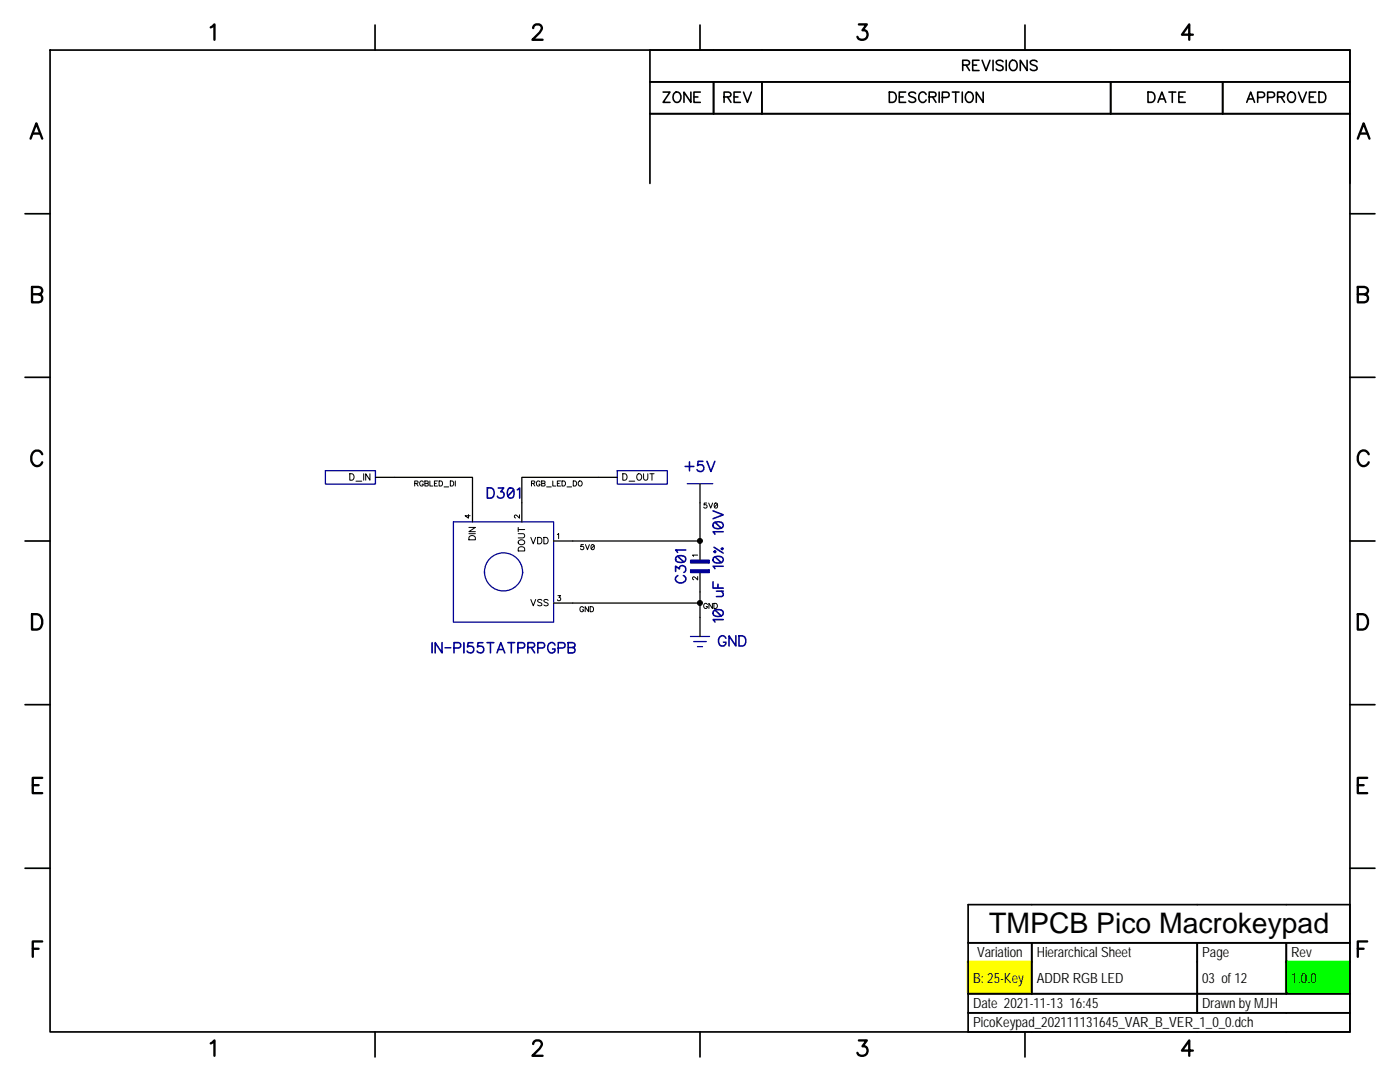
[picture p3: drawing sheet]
<svg xmlns="http://www.w3.org/2000/svg" width="279mm" height="216mm" viewBox="0 0 279 216" stroke-linecap="round" stroke-linejoin="round" font-family="sans-serif">
<path d="M0 0h279.4v215.9h-279.4z" fill-rule="evenodd" fill="#fff" stroke="#fff" stroke-width=".34"/>
<g fill="none" stroke="#000" stroke-width=".2">
<path d="M82.8 96.5l.6-.1v-.4h-.6v1M83.1 96.5l.3 .5M84.5 96.2l-.2-.2a.49 .49 0 0 0-.6 .5 .49 .49 0 0 0 .6 .4l.2-.3h-.3M84.8 96l.6 .1v.3l-.2 .1 .3 .1-.1 .3-.6 .1zM84.8 96.5h.4M85.8 96v1h.6M86.7 96.5h.4M87.3 96h-.6v1h.6M87.6 96h.4a.54 .54 0 0 1 .3 .5 .54 .54 0 0 1-.3 .5h-.4zM88.6 97.2h1M89.9 96h.3a.54 .54 0 0 1 .4 .5 .54 .54 0 0 1-.4 .5h-.3zM90.9 96v1"/>
<path d="M106.1 96.5l.5-.1 .1-.3-.6-.1v1M106.4 96.5l.3 .5M107.8 96.2a.37 .37 0 0 0-.4-.2 .37 .37 0 0 0-.3 .4v.2a.36 .36 0 0 0 .3 .4 .36 .36 0 0 0 .4-.4h-.3M108.1 96l.6 .1v.3l-.2 .1 .3 .1-.1 .3-.6 .1zM108.1 96.5h.4M109.1 97.2h.9M110.3 96v1h.6M111.2 96.5h.4M111.9 96h-.7v1h.7M112.2 96h.3l.3 .2v.6l-.3 .2h-.3zM113.2 97.2h.9M114.4 96h.3a.54 .54 0 0 1 .4 .5 .54 .54 0 0 1-.4 .5h-.3z"/>
<path d="M115.5 96.1l.1-.1a.46 .46 0 0 1 .6 .5 .46 .46 0 0 1-.7 .4zM116.4 108.7h-.4l-.1 .4a.35 .35 0 0 1 .5 0 .35 .35 0 0 1 0 .6 .35 .35 0 0 1-.6-.2M116.8 108.7l.4 1 .4-1M118.1 108.7a.5 .5 0 0 1 .6 .4 .5 .5 0 0 1-.4 .6l-.3-.2zM118.6 108.9l-.6 .6M141 100.4h-.5v.4a.36 .36 0 0 1 .5 0 .36 .36 0 0 1 0 .5 .36 .36 0 0 1-.6-.1M141.4 100.4l.4 1 .4-1M142.7 100.4a.47 .47 0 0 1 .5 .5 .47 .47 0 0 1-.5 .4l-.2-.4zM143.2 100.6l-.6 .6M116.5 121.3a.37 .37 0 0 0-.5-.3 .37 .37 0 0 0-.3 .4v.3a.36 .36 0 0 0 .4 .4 .36 .36 0 0 0 .4-.4h-.3M117.5 121.1v1l-.7-1v1M117.8 121.1h.3a.54 .54 0 0 1 .4 .5 .54 .54 0 0 1-.4 .5h-.3z"/>
<path d="M141.2 120.6l-.2-.2a.49 .49 0 0 0-.6 .5 .49 .49 0 0 0 .6 .5l.2-.4h-.3M142.2 120.4v1l-.7-1v1M142.5 120.4h.3l.3 .2v.6l-.3 .2h-.3z"/>
</g>
<path d="M193.1 191.8h12.6v6.3h-12.6z" fill="#ff0"/>
<path d="M193 191.8h12.7v6.3h-12.7z" fill="none" stroke="#ff0" stroke-width=".2"/>
<path d="M256.6 191.8h12.6v6.3h-12.6z" fill="#0f0"/>
<path d="M256.5 191.8h12.7v6.3h-12.7z" fill="none" stroke="#0f0" stroke-width=".2"/>
<path d="M78.7 95.2h15.6v5.1M119.4 95.2h-15.3v5.1M139.7 100.3v7.6h-25.4M139.7 118.1v2.2M114.3 120.3h25.4v2.9" fill="none" stroke="#000" stroke-width=".25"/>
<g fill="#000" stroke="#000" stroke-width=".2">
<circle cx="139.7" cy="107.9" r=".5"/>
<circle cx="139.7" cy="120.3" r=".5"/>
</g>
<g fill="none" stroke="#000096" stroke-width=".32">
<path d="M134.8 114v-1l.8 .5a.68 .68 0 0 1 .9-.6 .68 .68 0 0 1 .3 1.1l-.3 .2M134.9 111.2a1.55 1.55 0 0 1 1.9 0 .66 .66 0 0 1-.3 .9 1.75 1.75 0 0 1-1.6-.2zM135.2 111l1.3 1.1M135.3 114.9a.75 .75 0 0 0-.5 .8 .75 .75 0 0 0 .8 .6 .86 .86 0 0 0 1.1-.3 .86 .86 0 0 0-.1-1.1h-.2M136.9 109.7h-2.1l.4 .5M142.3 116.1v1.2h2M142.3 101.9l2 .8-2 .8M142.4 111.3a1.55 1.55 0 0 1 1.8 0 .66 .66 0 0 1-.2 1 1.75 1.75 0 0 1-1.6-.2zM142.4 104.4a1.55 1.55 0 0 1 1.8 0 .66 .66 0 0 1-.2 1 1.66 1.66 0 0 1-1.6-.2zM142.5 109.2l1.8 1.2M142.7 111.1l1.3 1.2M142.7 104.2l1.3 1.2"/>
<path d="M142.7 109.9l.2 .2-.2 .2-.2-.2zM143 118h1.3M143.3 116.6v.7M144 118l.3 .4-.1 .5-1.2 .1M144 109.5l.1-.2 .2 .2-.2 .2zM144.3 113h-2l.4 .5M144.3 106.1h-2l.4 .5M142.4 121.9a1.31 1.31 0 0 1 1.9 .3v.2a.89 .89 0 0 1-1.1 .6l-.5-.1a.69 .69 0 0 1-.3-1zM142.7 121.7l1.3 1.2M144.3 123.6h-2l.4 .5"/>
</g>
<path d="M137.8 113.7h3.8v.6h-3.8z" fill="#000096"/>
<path d="M137.8 113.7h3.8v.6h-3.8z" fill="none" stroke="#000096" stroke-width=".2"/>
<path d="M137.8 111.8h3.8v.6h-3.8z" fill="#000096"/>
<path d="M137.8 111.8h3.8v.6h-3.8z" fill="none" stroke="#000096" stroke-width=".2"/>
<g fill="none" stroke="#000" stroke-width=".2">
<path d="M69.8 94.5h.4a.69 .69 0 0 1 .5 .7 .69 .69 0 0 1-.5 .6h-.4zM71 96h1.2M72.6 94.5v1.3M73.8 94.5v1.3l-.8-1.3v1.3M124.3 94.5h.4a.69 .69 0 0 1 .5 .7 .69 .69 0 0 1-.5 .6h-.4zM125.5 96h1.2M127.2 94.7l.1-.1a.63 .63 0 0 1 .8 .5 .63 .63 0 0 1-.7 .7 .78 .78 0 0 1-.2-1.1zM128.4 94.5v.9l.4 .4 .4-.2 .1-1.1M129.7 94.5h.8M130.1 94.5v1.3M93.5 102.7v.7l-.7-.5h1M93.6 105.2h1.3l-1.3 .9h1.3"/>
<path d="M93.6 106.5h1.3M93.6 107.1a.72 .72 0 0 1 1.3 .2v.4h-1.3zM103.4 106.5h1.1l.2 .3-.2 .5h-1.1M103.4 105.7h1.3M103.4 105.2v.9M103.5 109.3a.73 .73 0 0 1 1.2 .2v.4h-1.3zM103.5 108a.64 .64 0 0 1 .8-.3 .64 .64 0 0 1 .3 .8 .64 .64 0 0 1-.7 .2 .64 .64 0 0 1-.4-.7zM103.7 102.7v.7l-.7-.6-.3 .2v.3l.2 .1M105.9 107.2l.5 1.3 .5-1.3M105.9 119.6l.5 1.3 .5-1.3M107.3 107.2h.4a.69 .69 0 0 1 .5 .7 .69 .69 0 0 1-.5 .6h-.4zM108.1 119.8a.51 .51 0 0 0-.8 .1l.1 .2 .7 .4v.2l-.3 .2-.5-.2"/>
<path d="M108.5 107.2h.5a.69 .69 0 0 1 .4 .7 .69 .69 0 0 1-.4 .6h-.5zM109.4 119.8l-.3-.2-.6 .2 .2 .3 .7 .4v.2l-.3 .2-.6-.2M111.2 106.7l.3-.2v1M111.3 118.9h.6l-.3 .3a.34 .34 0 0 1 .2 .6 .34 .34 0 0 1-.6-.1M139.2 115v.7l-.7-.6-.3 .2 .1 .3 .2 .1M139.2 110.8h-1l.2 .2"/>
</g>
<path d="M74.9 95.2h3.8M119.4 95.2h3.8M139.7 96.5v3.8M94.3 100.3v3.8M104.1 100.3v3.8M110.5 107.9h3.8M139.7 107.9v3.9M139.7 114.3v3.8M110.5 120.3h3.8M139.7 123.2v3.8" fill="none" stroke="#000" stroke-width=".25"/>
<g fill="none" stroke="#000096" stroke-width=".32">
<path d="M97.3 97.3h.6a1.1 1.1 0 0 1 .7 1.1 1.1 1.1 0 0 1-.7 1h-.6zM99.4 97.4h1.1l-.6 .7a.69 .69 0 0 1 .6 1 .69 .69 0 0 1-1.1 .1l-.1-.2M101.5 97.5a.69 .69 0 0 1 1 .2 1.77 1.77 0 0 1-.2 1.6 .66 .66 0 0 1-1-.3 1.66 1.66 0 0 1 .2-1.5zM102.5 97.7l-1.2 1.3M103.2 97.7l.5-.3v2M136.7 93.1h1.8M137.6 92.2v1.7M140.3 92.1h-1l-.1 .8 .7-.2a.69 .69 0 0 1 .6 .8 .69 .69 0 0 1-.8 .6l-.5-.2-.1-.2M141.1 92.1l.8 2 .8-2M86.2 128.2v2.1M88.2 128.2v2.1l-1.4-2.1v2.1M88.8 129.3h1.2"/>
<path d="M90.6 129.3l1.2-.1a.55 .55 0 0 0 .1-.6 .55 .55 0 0 0-.4-.4h-.9v2.1M92.6 128.2v2.1M94.4 128.2h-1l-.1 .9 .7-.2a.69 .69 0 0 1 .6 .8 .69 .69 0 0 1-.8 .6l-.5-.2-.1-.2M96.4 128.2h-1l-.1 .9 .7-.2a.69 .69 0 0 1 .6 .8 .69 .69 0 0 1-.8 .6l-.5-.2-.1-.2M97.2 128.2h1.4M97.9 128.2v2.1M99.2 130.3l.7-2.1 .8 2.1M99.5 129.6h.9M101.4 128.2h1.3M102 128.2v2.1M103.4 129.3h.8a.54 .54 0 0 0 .5-.5 .54 .54 0 0 0-.5-.6h-.8v2.1M105.3 129.2l1.2-.1a.48 .48 0 0 0 0-.8l-1.2-.1v2.1"/>
<path d="M106 129.2l.7 1.1M107.3 129.3h.9a.54 .54 0 0 0 .5-.5 .54 .54 0 0 0-.5-.6h-.9v2.1M110.8 128.7a.74 .74 0 0 0-.9-.5 .74 .74 0 0 0-.6 .8 .89 .89 0 0 0 .2 1 .89 .89 0 0 0 .9 .2l.3-.2 .1-.5h-.5M111.4 129.3l1.2-.1a.55 .55 0 0 0 .1-.6 .55 .55 0 0 0-.4-.4h-.9v2.1M113.4 128.2h.9l.4 .2v.6l-.4 .2a.54 .54 0 0 1 .5 .5 .54 .54 0 0 1-.5 .6h-.9zM113.4 129.2h.9M144.9 127.4a.75 .75 0 0 0-.9-.5 .75 .75 0 0 0-.6 .8v.4a.73 .73 0 0 0 .7 .8 .73 .73 0 0 0 .8-.8h-.5M146.9 126.9v2l-1.4-2v2M147.5 126.9h.7a1.09 1.09 0 0 1 .7 1 1.09 1.09 0 0 1-.7 1h-.7z"/>
</g>
<g fill="none" stroke="#000096" stroke-width=".25">
<path d="M64.9 93.9h10v2.7h-10zM123.2 93.9h10v2.7h-10zM137.2 96.5h5M90.5 104.1h20v20h-20zM96.7 114.1h.1M104.3 114.1h.1M137.8 127h3.8M138.4 128h2.6M139.2 129h1"/>
<circle cx="100.5" cy="114.1" r="3.8"/>
</g>
<g fill="none" stroke="#000" stroke-width=".34">
<path d="M10 10h259.4v195.9h-259.4zM74.8 5v5M139.7 5v5M152.1 16.3v6.4M204.6 5v5M221.7 16.3v6.4M244 16.3v6.4h25.4v13.9M269.4 16.3h-139.7v20.3M129.7 22.7h139.7v-12.7h-139.7v6.3h12.7v6.4M5 42.7h5M269.4 42.7h5M5 75.3h5"/>
<path d="M269.4 75.3h5M5 107.9h5M269.4 107.9h5M5 140.6h5M269.4 140.6h5M5 173.2h5M269.4 173.2h5M193.2 198.3v3.8h12.7M193.2 198.3h76.2M205.9 198.3v-10.2h-12.7v-7.6h76.2v25.4h-76.2v-3.8h76.2M238.9 198.3v3.8h17.8M238.9 188.1v14"/>
<path d="M256.7 188.1v10.2M269.4 188.1h-76.2v10.2M74.8 205.9v5M139.7 205.9v5M204.6 205.9v5"/>
</g>
<g fill="none" stroke="#000" stroke-width=".47">
<path d="M42.1 5.5l.7-.6v3M106.4 5.6a.79 .79 0 0 1 .6-.7h.6a.76 .76 0 0 1 .4 1.1l-1.7 1.9h2M171.4 4.9h1.6l-.9 1.1a.99 .99 0 0 1 1.1 1.2 .99 .99 0 0 1-1.4 .7l-.4-.1-.3-.5M238.1 6.9h-2.2l1.4-2v3M6.1 27.7l1.2-3.1 1.1 3.1M6.5 26.6h1.5M271 27.7l1.1-3.1 1.2 3.1M271.4 26.6h1.5M6.4 57.3h1.3l.4 .1a.73 .73 0 0 1 0 1.2l-.4 .1a.81 .81 0 0 1 .8 .8 .81 .81 0 0 1-.8 .8h-1.3zM6.4 58.7h1.3M271 57.3h1.3a.76 .76 0 0 1 .7 .8l-.3 .5-.4 .1a.81 .81 0 0 1 .7 .8 .81 .81 0 0 1-.7 .8h-1.3zM271 58.7h1.3"/>
<path d="M8.4 90.6a1.12 1.12 0 0 0-1.3-.7 1.12 1.12 0 0 0-.9 1.2 1.34 1.34 0 0 0 .3 1.4 1.34 1.34 0 0 0 1.5 .3l.4-.6M273.2 90.6a1.12 1.12 0 0 0-1.3-.7 1.12 1.12 0 0 0-.9 1.2 1.43 1.43 0 0 0 1.3 1.9l.4-.2 .5-.6M6.4 122.6h1a1.64 1.64 0 0 1 1.1 1.5 1.64 1.64 0 0 1-1.1 1.5h-1zM271 122.6h1a1.64 1.64 0 0 1 1 1.5 1.64 1.64 0 0 1-1 1.5h-1zM6.5 156.7h1.2M8.4 155.2h-1.9v3.1h1.9M271 156.7h1.1M272.9 155.2h-1.9v3.1h1.9M6.5 189.3h1.2M8.4 187.9h-1.9v3M271 189.3h1.1M272.9 187.9h-1.9v3"/>
<path d="M42.1 208.2l.7-.6v3.1M106.4 208.3l.3-.5 .9-.2a.76 .76 0 0 1 .4 1.2l-1.7 1.9h2M171.4 207.6h1.6l-.9 1.2a.99 .99 0 0 1 1.1 1.1 .99 .99 0 0 1-1.4 .8l-.4-.2-.3-.4M238.1 209.6h-2.2l1.4-2v3.1"/>
</g>
<g fill="none" stroke="#000" stroke-width=".32">
<path d="M132.3 18.4h1.4l-1.4 2h1.4M134.5 18.7a.76 .76 0 0 1 .9-.3 .76 .76 0 0 1 .5 .8 .83 .83 0 0 1-.4 1.1 .83 .83 0 0 1-1.1-.4l-.1-.4zM137.9 18.4v2l-1.4-2v2M138.5 19.3h.8M139.8 18.4h-1.3v2h1.3M144.5 19.3h.9a.51 .51 0 0 0 .5-.5l-.5-.4h-.9v2M145.2 19.3l.7 1.1M146.5 19.3h.8M147.8 18.4h-1.3v2h1.3M148.4 18.4l.8 2 .7-2M177.5 18.4h.7a1.1 1.1 0 0 1 .7 1 1.1 1.1 0 0 1-.7 1h-.7zM179.5 19.3h.8"/>
<path d="M180.7 18.4h-1.2v2h1.2M182.7 18.7a.76 .76 0 0 0-.7-.4 .76 .76 0 0 0-.6 .6l.2 .3 .8 .3a.5 .5 0 0 1 .1 .8 .91 .91 0 0 1-1.1-.2M184.8 18.9a.75 .75 0 0 0-.8-.5 .75 .75 0 0 0-.6 .8 .88 .88 0 0 0 .1 .9 .88 .88 0 0 0 1 .2l.3-.4M185.4 19.3h1.2l.2-.3-.1-.4-.4-.2h-.9v2M186.1 19.3l.7 1.1M187.4 18.4v2M188.1 19.5h.8a.54 .54 0 0 0 .5-.6 .54 .54 0 0 0-.5-.5h-.8v2M190.1 18.4h1.3M190.7 18.4v2M192 18.4v2M192.1 13l1.2-.1 .2-.3-.1-.4-.4-.2h-.9v2.1M192.8 13l.7 1.1"/>
<path d="M192.9 18.7a.75 .75 0 0 1 .8-.3 .75 .75 0 0 1 .5 .8 .83 .83 0 0 1-.4 1.1 .83 .83 0 0 1-1.1-.5v-.8zM194.1 13h.8M195.4 12h-1.3v2.1h1.3M196 12l.8 2.1 .8-2.1M196.2 18.4v2l-1.4-2v2M198.2 12v2.1M200.2 12.3a.76 .76 0 0 0-.8-.3 .76 .76 0 0 0-.6 .5l.2 .3 .8 .3a.49 .49 0 0 1 .4 .4 .49 .49 0 0 1-.2 .5 .91 .91 0 0 1-1.2-.2M200.8 12v2.1M201.6 12.3l.2-.2a.94 .94 0 0 1 1.1 .4 .94 .94 0 0 1 0 1.1 .78 .78 0 0 1-1 .5 .78 .78 0 0 1-.5-1zM205 12v2.1l-1.4-2.1v2.1M207 12.3a.76 .76 0 0 0-.8-.3 .76 .76 0 0 0-.6 .5l.2 .3 .8 .3a.5 .5 0 0 1 .2 .9 .91 .91 0 0 1-1.2-.2M229.1 18.4h.7a1.09 1.09 0 0 1 .7 1 1.09 1.09 0 0 1-.7 1h-.7z"/>
<path d="M231.4 19.7h1M233.3 18.4h1.4M234 18.4v2M235.3 19.3h.8M236.5 18.4h-1.2v2h1.2M249.1 19.7h1M251 19.5h.9a.54 .54 0 0 0 .5-.6 .54 .54 0 0 0-.5-.5h-.9v2M253 19.5h.9a.54 .54 0 0 0 .5-.6 .54 .54 0 0 0-.5-.5h-.9v2M255 19.3h.9a.51 .51 0 0 0 .4-.5l-.4-.4h-.9v2M255.7 19.3l.6 1.1M257.2 18.7a.76 .76 0 0 1 .8-.3 .76 .76 0 0 1 .5 .8 .83 .83 0 0 1-.4 1.1 .83 .83 0 0 1-1.1-.4l-.1-.4zM259.1 18.4l.8 2 .8-2"/>
<path d="M261.3 19.3h.8M262.6 18.4h-1.3v2h1.3M263.2 18.4h.7a1.1 1.1 0 0 1 .7 1 1.1 1.1 0 0 1-.7 1h-.7zM231.1 20.4l.8-2 .8 2M248.8 20.4l.8-2 .8 2"/>
</g>
<text font-size="5.7" x="197.4" y="186.3">TMPCB Pico Macrokeypad</text>
<g font-size="2.8">
<text x="195" y="191">Variation</text>
<text x="206.9" y="191">Hierarchical Sheet</text>
<text x="239.9" y="191">Page</text>
<text x="257.7" y="191">Rev</text>
<text x="194.2" y="196.1">B: 25-Key</text>
<text x="206.9" y="196.1">ADDR RGB LED</text>
<text x="239.9" y="196.1">03 of 12</text>
<text x="257.7" y="196.1">1.0.0</text>
<text x="194.2" y="201.2">Date 2021-11-13 16:45</text>
<text x="239.9" y="201.2">Drawn by MJH</text>
<text x="194.2" y="205">PicoKeypad_202111131645_VAR_B_VER_1_0_0.dch</text>
</g>
</svg>
